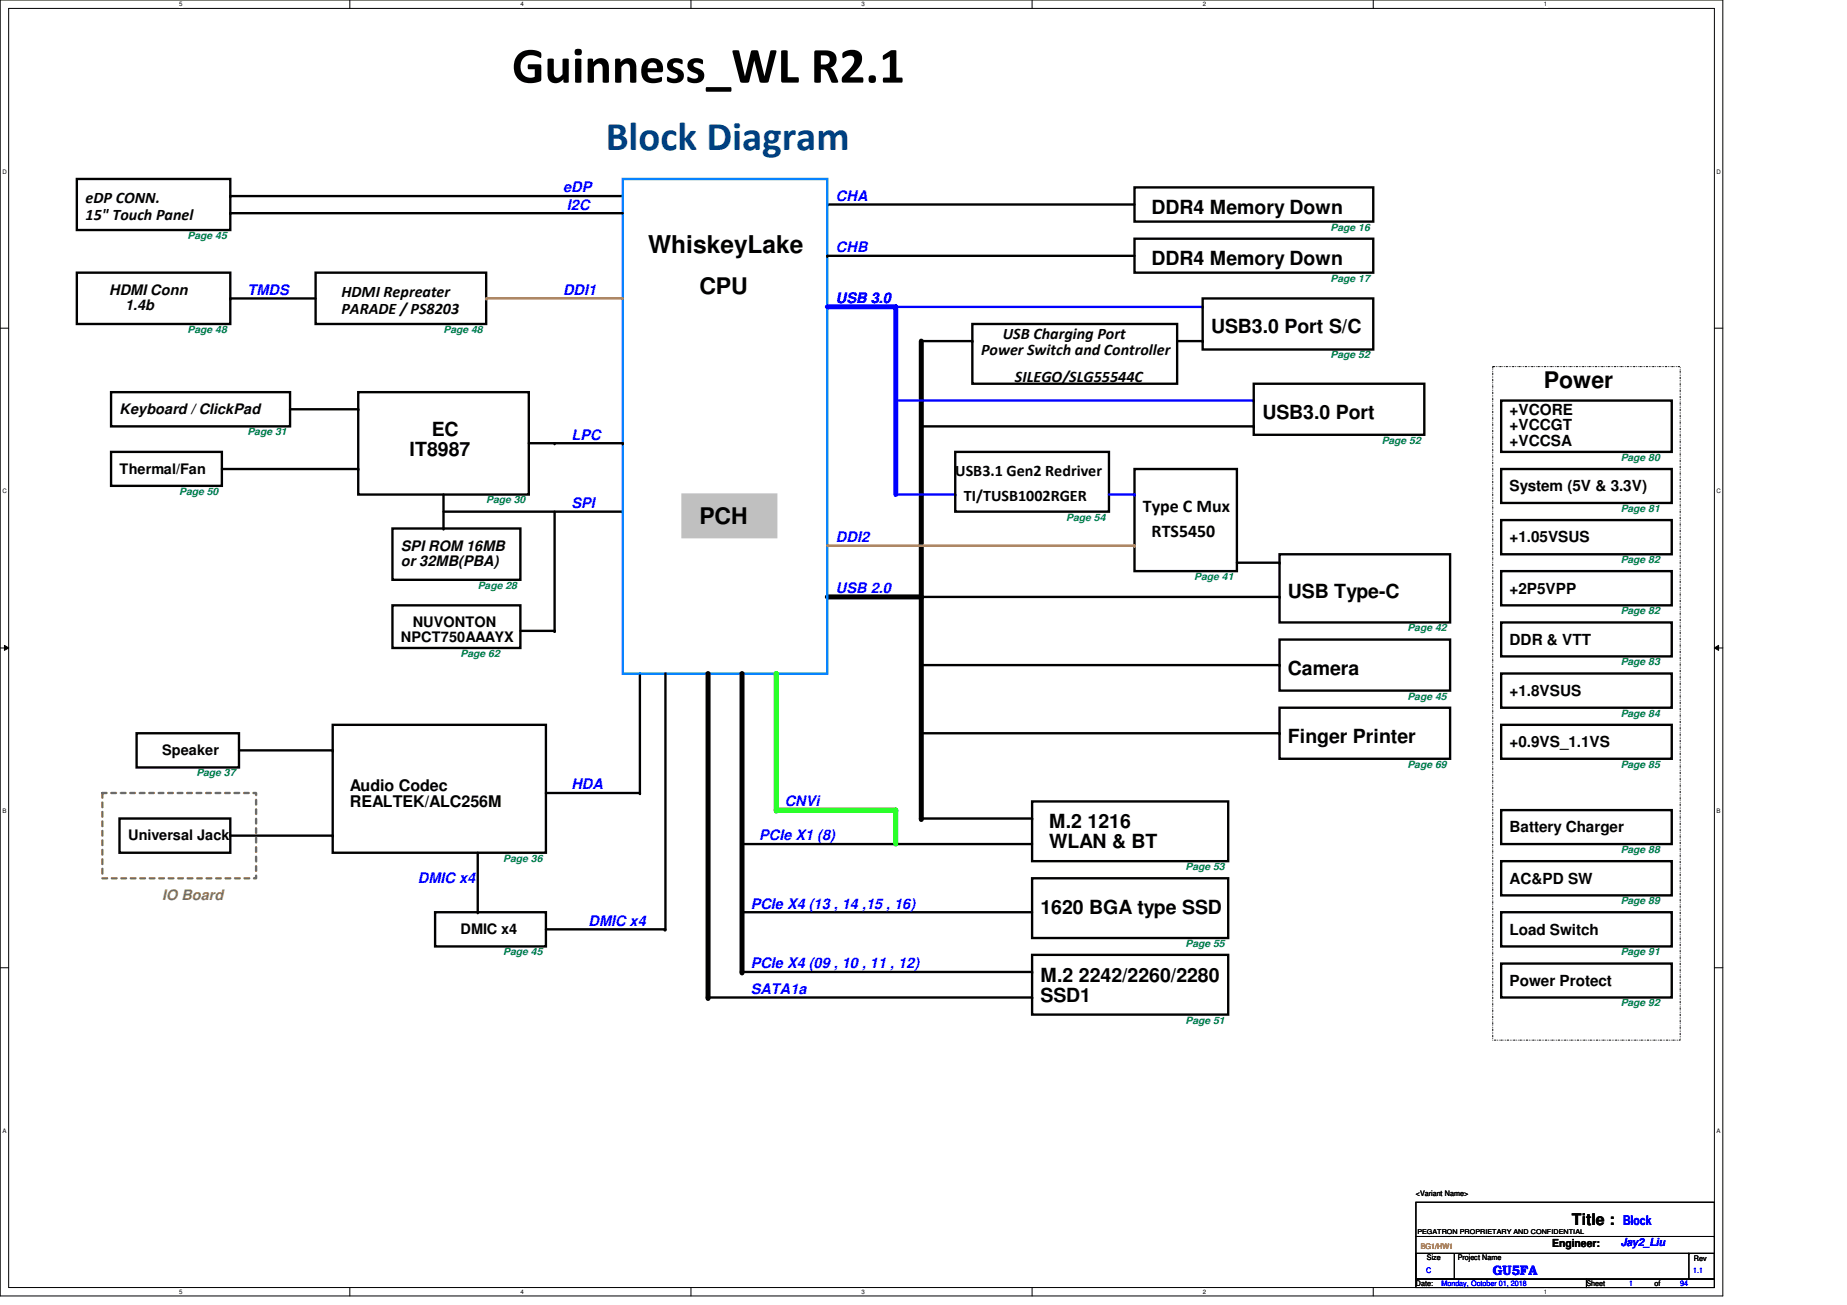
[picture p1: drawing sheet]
<svg xmlns="http://www.w3.org/2000/svg" width="297mm" height="210mm" viewBox="0 0 297 210" stroke-linecap="round" stroke-linejoin="round" font-family="sans-serif">
<path d="M0 0h277.1v208.4h-277.1zM1.4 1.4h274.3v205.7h-274.3z" fill="none" stroke="#000" stroke-width=".16"/>
<g fill="#fff">
<path d="M28.8 .1h.6v1.1h-.6z"/>
<path d="M28.8 207.2h.6v1.1h-.6z"/>
</g>
<path d="M56.3 0v1.4M56.3 207.1v1.3" fill="none" stroke="#000" stroke-width=".16"/>
<g fill="#fff">
<path d="M83.7 .1h.5v1.1h-.5z"/>
<path d="M83.7 207.2h.5v1.1h-.5z"/>
</g>
<path d="M111.1 0v1.4M111.1 207.1v1.3" fill="none" stroke="#000" stroke-width=".16"/>
<g fill="#fff">
<path d="M138.6 .1h.5v1.1h-.5z"/>
<path d="M138.6 207.2h.5v1.1h-.5z"/>
</g>
<path d="M166 0v1.4M166 207.1v1.3" fill="none" stroke="#000" stroke-width=".16"/>
<g fill="#fff">
<path d="M193.4 .1h.6v1.1h-.6z"/>
<path d="M193.4 207.2h.6v1.1h-.6z"/>
</g>
<path d="M220.8 0v1.4M220.8 207.1v1.3" fill="none" stroke="#000" stroke-width=".16"/>
<g fill="#fff">
<path d="M248.3 .1h.5v1.1h-.5z"/>
<path d="M248.3 207.2h.5v1.1h-.5z"/>
<path d="M.4 27.1h.7v1.1h-.7z"/>
<path d="M276.1 27.1h.7v1.1h-.7z"/>
<path d="M.4 78.5h.7v1.1h-.7z"/>
<path d="M276.1 78.5h.7v1.1h-.7z"/>
</g>
<path d="M0 52.8h1.4M275.7 52.8h1.4" fill="none" stroke="#000" stroke-width=".16"/>
<g fill="#fff">
<path d="M.4 129.9h.6v1.1h-.6z"/>
<path d="M276.1 129.9h.6v1.1h-.6z"/>
</g>
<path d="M0 104.2h1.4M.7 103.8l.7 .4-.7 .4zM275.7 104.2l.7-.4v.8zM275.7 104.2h1.4" fill="none" stroke="#000" stroke-width=".16"/>
<path d="M.7 103.8l.7 .4-.7 .4zM275.7 104.2l.7-.4v.8z" fill="#000"/>
<g fill="#fff">
<path d="M.4 181.4h.6v1.1h-.6z"/>
<path d="M276.1 181.4h.6v1.1h-.6z"/>
</g>
<path d="M0 155.7h1.4M275.7 155.7h1.4" fill="none" stroke="#000" stroke-width=".16"/>
<g fill="none" stroke="#000" stroke-width=".38">
<path d="M37 31.5h63.2M133 32.9h49.5M12.4 43.9h24.6v8.2h-24.6zM37 48h13.8M50.8 43.9h27.4v8.2h-27.4zM17.9 63.1h28.7v5.5h-28.7zM17.9 72.7h17.8v5.4h-17.8zM35.7 75.4h21.9M46.6 65.8h11M57.6 63.1h27.4v16.4h-27.4zM71.3 79.5v5.5M89.2 71.3h11"/>
<path d="M148.2 69.9v16.5M63.1 85h20.6v8.3h-20.6zM71.3 82.3h28.9M22 117.9h16.4v5.5h-16.4zM102.9 108.3v19.3h-15.1M19.2 131.7h17.8v5.5h-17.8zM37 134.4h16.5M119.3 135.8h46.7"/>
</g>
<g fill="#000">
<circle cx="37" cy="31.5" r=".19"/>
<circle cx="133" cy="32.9" r=".19"/>
<circle cx="37" cy="48" r=".19"/>
<circle cx="57.6" cy="65.8" r=".19"/>
<circle cx="57.6" cy="75.4" r=".19"/>
<circle cx="100.2" cy="71.3" r=".19"/>
<circle cx="148.2" cy="69.9" r=".19"/>
<circle cx="71.3" cy="85" r=".19"/>
<circle cx="100.2" cy="82.3" r=".19"/>
<circle cx="148.2" cy="96" r=".4"/>
<circle cx="53.5" cy="134.4" r=".19"/>
<circle cx="102.9" cy="127.6" r=".19"/>
<circle cx="119.3" cy="135.8" r=".19"/>
<circle cx="148.2" cy="131.7" r=".4"/>
</g>
<path d="M148.2 54.9v76.8M133 96h15.2" fill="none" stroke="#000" stroke-width=".8"/>
<path d="M100.2 28.8h32.8v79.5h-32.8z" fill="none" stroke="#0080ff" stroke-width=".38"/>
<path d="M78.2 48h22" fill="none" stroke="#ff8000" stroke-width=".38"/>
<circle cx="78.2" cy="48" r=".19" fill="#ff8000"/>
<g fill="none" stroke="#000" stroke-width=".38">
<path d="M12.4 28.8h24.6v8.2h-24.6zM85 71.3h4.2M148.2 68.6h53.4M241.4 64.4h27.5v8.3h-27.5zM241.4 75.4h27.5v5.5h-27.5zM53.5 116.6h34.3v20.6h-34.3zM148.2 107h57.6M148.2 117.9h57.6M205.8 102.9h27.4v8.2h-27.4zM241.4 100.1h27.5v5.5h-27.5zM241.4 108.3h27.5v5.5h-27.5zM148.2 131.7h17.8"/>
<path d="M166 128.9h31.5v9.6h-31.5zM241.4 130.3h27.5v5.5h-27.5zM241.4 138.5h27.5v5.5h-27.5zM241.4 146.7h27.5v5.5h-27.5z"/>
</g>
<g fill="#000">
<circle cx="89.2" cy="71.3" r=".19"/>
<circle cx="201.6" cy="68.6" r=".19"/>
<circle cx="205.8" cy="107" r=".19"/>
<circle cx="205.8" cy="117.9" r=".19"/>
<circle cx="166" cy="131.7" r=".19"/>
<circle cx="113.9" cy="160.4" r=".4"/>
</g>
<path d="M113.9 108.3v52.1" fill="none" stroke="#000" stroke-width=".8"/>
<path d="M109.8 79.5h15v6.9h-15z" fill-rule="evenodd" fill="#c0c0c0"/>
<path d="M109.8 79.5h15v6.9h-15z" fill="none" stroke="#c0c0c0" stroke-width=".38"/>
<g fill="none" stroke="#000" stroke-width=".38">
<path d="M37 34.3h63.2M182.5 30.1h38.3v5.5h-38.3zM182.5 38.4h38.3v5.5h-38.3zM133 41.1h49.5M107 108.3v41.2M205.8 113.8h27.4v8.2h-27.4zM76.8 137.2v9.5M70 146.7h17.8v5.5h-17.8zM87.8 149.5h19.1M119.3 156.3h46.7M119.3 146.7h46.7M166 153.6h31.5v9.6h-31.5z"/>
<path d="M166 141.3h31.5v9.6h-31.5zM241.4 155h27.5v5.4h-27.5zM113.9 160.4h52.1"/>
</g>
<g fill="#000">
<circle cx="37" cy="34.3" r=".19"/>
<circle cx="133" cy="41.1" r=".19"/>
<circle cx="76.8" cy="146.7" r=".19"/>
<circle cx="106.9" cy="149.5" r=".19"/>
<circle cx="107" cy="149.5" r=".19"/>
<circle cx="119.3" cy="156.3" r=".4"/>
<circle cx="119.3" cy="146.7" r=".19"/>
<circle cx="166" cy="156.3" r=".19"/>
<circle cx="166" cy="160.4" r=".19"/>
</g>
<path d="M240.1 59h30.1v108.3h-30.1z" fill="none" stroke="#000" stroke-width=".16" stroke-dasharray=".3 .3 0 .3 0 .3"/>
<path d="M119.3 108.3v48" fill="none" stroke="#000" stroke-width=".8"/>
<path d="M16.5 127.6h24.7v13.7h-24.7z" fill="none" stroke="#808040" stroke-width=".38" stroke-dasharray=".8 .8"/>
<path d="M124.8 108.3v22" fill="none" stroke="#0f0" stroke-width=".8"/>
<circle cx="124.8" cy="108.3" r=".4" fill="#0f0"/>
<path d="M124.8 130.3h19.3" fill="none" stroke="#0f0" stroke-width=".8"/>
<circle cx="124.8" cy="130.3" r=".4" fill="#0f0"/>
<path d="M144.1 130.3v5.5" fill="none" stroke="#0f0" stroke-width=".8"/>
<circle cx="144.1" cy="130.3" r=".4" fill="#0f0"/>
<path d="M144.1 49.4v30.1" fill="none" stroke="#00f" stroke-width=".8"/>
<circle cx="144.1" cy="49.4" r=".4" fill="#00f"/>
<path d="M144.1 64.4h57.5" fill="none" stroke="#00f" stroke-width=".38"/>
<circle cx="201.6" cy="64.4" r=".19" fill="#00f"/>
<path d="M144.1 49.4h49.3" fill="none" stroke="#00f" stroke-width=".38"/>
<circle cx="193.4" cy="49.4" r=".19" fill="#00f"/>
<path d="M148.2 54.9h8.2M193.4 48h27.4v8.2h-27.4zM182.5 75.4h16.4v16.5h-16.4zM205.8 89.2h27.4v10.9h-27.4z" fill="none" stroke="#000" stroke-width=".38"/>
<circle cx="156.4" cy="54.9" r=".19" fill="#000"/>
<path d="M133 87.8h49.5" fill="none" stroke="#ff8000" stroke-width=".38"/>
<circle cx="182.5" cy="87.8" r=".19" fill="#ff8000"/>
<path d="M133 49.4h11.1" fill="none" stroke="#00f" stroke-width=".8"/>
<circle cx="144.1" cy="49.4" r=".4" fill="#00f"/>
<path d="M148.2 96h57.6M198.9 90.5h6.9" fill="none" stroke="#000" stroke-width=".38"/>
<g fill="#000">
<circle cx="205.8" cy="96" r=".19"/>
<circle cx="205.8" cy="90.5" r=".19"/>
</g>
<path d="M144.1 79.5h9.5" fill="none" stroke="#00f" stroke-width=".38"/>
<circle cx="153.6" cy="79.5" r=".19" fill="#00f"/>
<path d="M153.6 72.7h24.7v9.6h-24.7z" fill="none" stroke="#000" stroke-width=".38"/>
<path d="M178.3 79.5h4.2" fill="none" stroke="#00f" stroke-width=".38"/>
<circle cx="182.5" cy="79.5" r=".19" fill="#00f"/>
<path d="M156.4 52.1h32.9v9.6h-32.9zM189.3 54.9h4.1M201.6 61.7h27.5v8.2h-27.5zM63.1 97.4h20.6v6.8h-20.6zM89.2 82.3v19.2h-5.5M241.4 83.7h27.5v5.5h-27.5zM241.4 91.9h27.5v5.5h-27.5zM241.4 116.6h27.5v5.4h-27.5zM38.4 120.7h15.1" fill="none" stroke="#000" stroke-width=".38"/>
<g fill="#000">
<circle cx="193.4" cy="54.9" r=".19"/>
<circle cx="89.2" cy="101.5" r=".19"/>
<circle cx="53.5" cy="120.7" r=".19"/>
</g>
<path d="M227.7 193.4h48v12.3h-48zM227.7 198.9h48M275.7 198.9h.1M227.7 201.6h6.2v4.1h-6.2zM227.7 205.7h27.4v1.4h-27.4zM234 201.6h37.6M255.1 205.7h20.6v1.4h-20.6zM271.6 201.6h4.1v4.1h-4.1zM271.6 201.6h.1" fill="none" stroke="#000" stroke-width=".16"/>
<text font-size="8.2" x="82.3" y="13.3">Guinness_WL R2.1</text>
<text font-size="6.6" fill="#004080" x="97.4" y="24.1">Block Diagram</text>
<text font-size="3.9" x="104.3" y="40.7">WhiskeyLake</text>
<g font-size="3.7">
<text x="112.5" y="47.3">CPU</text>
<text x="248.3" y="62.4">Power</text>
<text x="112.5" y="84.3">PCH</text>
</g>
<g font-size="3.1">
<text x="185.2" y="34.5">DDR4 Memory Down</text>
<text x="185.2" y="42.7">DDR4 Memory Down</text>
<text x="194.8" y="53.6">USB3.0 Port S/C</text>
<text x="69.4" y="70.1">EC</text>
<text x="203" y="67.4">USB3.0 Port</text>
<text x="65.9" y="73.3">IT8987</text>
<text x="207.1" y="96.2">USB Type-C</text>
<text x="207.1" y="108.5">Camera</text>
<text x="207.1" y="119.5">Finger Printer</text>
<text x="168.7" y="133.2">M.2 1216</text>
<text x="168.7" y="136.4">WLAN &amp; BT</text>
<text x="167.3" y="146.9">1620 BGA type SSD</text>
<text x="167.3" y="157.9">M.2 2242/2260/2280</text>
<text x="167.3" y="161.1">SSD1</text>
</g>
<g font-size="2.9">
<text x="183.8" y="82.3">Type C Mux</text>
<text x="185.2" y="86.4">RTS5450</text>
</g>
<g font-size="2.6">
<text x="13.8" y="32.6">eDP CONN.</text>
<text x="13.8" y="35.3">15&quot; Touch Panel</text>
<text x="54.9" y="47.7">HDMI Repreater</text>
<text x="54.9" y="50.5">PARADE / PS8203</text>
<text x="157.8" y="57.1">Power Switch and Controller</text>
<text x="161.3" y="54.6">USB Charging Port</text>
<text x="163.2" y="61.4">SILEGO/SLG55544C</text>
<text x="153.6" y="76.5">USB3.1 Gen2 Redriver</text>
<text x="155" y="80.6">TI/TUSB1002RGER</text>
<text x="56.3" y="127.2">Audio Codec</text>
<text x="56.3" y="129.9">REALTEK/ALC256M</text>
<text x="252.8" y="197">Title :</text>
</g>
<g font-size="2.5">
<text x="242.8" y="66.7">+VCORE</text>
<text x="242.8" y="69.2">+VCCGT</text>
<text x="242.8" y="71.8">+VCCSA</text>
<text x="242.8" y="79">System (5V &amp; 3.3V)</text>
<text x="242.8" y="87.2">+1.05VSUS</text>
<text x="242.8" y="95.5">+2P5VPP</text>
<text x="242.8" y="103.7">DDR &amp; VTT</text>
<text x="242.8" y="112">+1.8VSUS</text>
<text x="242.8" y="120.2">+0.9VS_1.1VS</text>
<text x="242.8" y="133.9">Battery Charger</text>
<text x="242.8" y="142.1">AC&amp;PD SW</text>
<text x="242.8" y="150.4">Load Switch</text>
<text x="242.8" y="158.6">Power Protect</text>
</g>
<g font-size="2.3" fill="#00f">
<text x="90.5" y="30.9">eDP</text>
<text x="91.2" y="33.7">I2C</text>
<text x="134.4" y="32.3">CHA</text>
<text x="134.4" y="40.6">CHB</text>
<text x="39.8" y="47.4">TMDS</text>
<text x="90.5" y="47.4">DDI1</text>
<text x="134.4" y="48.8">USB 3.0</text>
<text x="91.9" y="70.7">LPC</text>
<text x="91.9" y="81.7">SPI</text>
<text x="134.4" y="87.2">DDI2</text>
<text x="134.4" y="95.4">USB 2.0</text>
<text x="91.9" y="127">HDA</text>
<text x="126.2" y="129.7">CNVi</text>
<text x="122.1" y="135.2">PCIe X1 (8)</text>
<text x="67.2" y="142">DMIC x4</text>
<text x="94.7" y="148.9">DMIC x4</text>
<text x="120.7" y="146.2">PCIe X4 (13 , 14 ,15 , 16)</text>
<text x="120.7" y="155.7">PCIe X4 (09 , 10 , 11 , 12)</text>
<text x="120.7" y="159.9">SATA1a</text>
</g>
<g font-size="2.3">
<text x="17.6" y="47.4">HDMI Conn</text>
<text x="20.1" y="49.8">1.4b</text>
<text x="19.2" y="66.6">Keyboard / ClickPad</text>
<text x="19.2" y="76.2">Thermal/Fan</text>
<text x="64.5" y="88.6">SPI ROM 16MB</text>
<text x="64.5" y="91">or 32MB(PBA)</text>
<text x="66.4" y="100.9">NUVONTON</text>
<text x="64.5" y="103.3">NPCT750AAAYX</text>
<text x="26.1" y="121.5">Speaker</text>
<text x="20.6" y="135.2">Universal Jack</text>
<text x="74.1" y="150.3">DMIC x4</text>
</g>
<text font-size="2.3" fill="#808040" x="26.1" y="144.8">IO Board</text>
<g font-size="2.2" fill="#00f">
<text x="261" y="197.1">Block</text>
<text x="240.1" y="205">GU5FA</text>
</g>
<text font-size="1.8" x="249.6" y="200.5">Engineer:</text>
<text font-size="1.8" fill="#00f" x="260.6" y="200.5">Jay2_Liu</text>
<g font-size="1.6" fill="#008040">
<text x="30.2" y="38.4">Page 45</text>
<text x="214" y="37.1">Page 16</text>
<text x="214" y="45.3">Page 17</text>
<text x="30.2" y="53.6">Page 48</text>
<text x="71.3" y="53.6">Page 48</text>
<text x="214" y="57.7">Page 52</text>
<text x="39.8" y="70">Page 31</text>
<text x="222.2" y="71.4">Page 52</text>
<text x="260.6" y="74.1">Page 80</text>
<text x="28.8" y="79.6">Page 50</text>
<text x="78.2" y="81">Page 30</text>
<text x="171.5" y="83.7">Page 54</text>
<text x="260.6" y="82.3">Page 81</text>
<text x="76.8" y="94.7">Page 28</text>
<text x="192.1" y="93.3">Page 41</text>
<text x="260.6" y="90.6">Page 82</text>
<text x="226.4" y="101.6">Page 42</text>
<text x="260.6" y="98.8">Page 82</text>
<text x="74.1" y="105.7">Page 62</text>
<text x="260.6" y="107">Page 83</text>
<text x="226.4" y="112.5">Page 45</text>
<text x="260.6" y="115.3">Page 84</text>
<text x="31.6" y="124.9">Page 37</text>
<text x="226.4" y="123.5">Page 69</text>
<text x="260.6" y="123.5">Page 85</text>
<text x="260.6" y="137.2">Page 88</text>
<text x="80.9" y="138.6">Page 36</text>
<text x="190.7" y="140">Page 53</text>
<text x="260.6" y="145.5">Page 89</text>
<text x="80.9" y="153.7">Page 45</text>
<text x="190.7" y="152.3">Page 55</text>
<text x="260.6" y="153.7">Page 91</text>
<text x="260.6" y="161.9">Page 92</text>
<text x="190.7" y="164.6">Page 51</text>
</g>
<g font-size="1.2">
<text x="227.7" y="192.4">&lt;Variant Name&gt;</text>
<text x="229.5" y="202.7">Size</text>
<text x="234.4" y="202.7">Project Name</text>
<text x="272.4" y="202.9">Rev</text>
<text x="227.7" y="206.9">Date:</text>
<text x="255.1" y="206.9">Sheet</text>
<text x="266.1" y="206.9">of</text>
</g>
<text font-size="1.2" fill="#f00" x="228.5" y="200.8">BG1/HW1</text>
<g font-size="1.2" fill="#00f">
<text x="229.4" y="204.7">C</text>
<text x="231.8" y="206.9">Monday, October 01, 2018</text>
<text x="262" y="206.9">1</text>
<text x="270.2" y="206.9">94</text>
<text x="272.3" y="204.8">1.1</text>
</g>
<text font-size="1.1" x="228" y="198.5">PEGATRON PROPRIETARY AND CONFIDENTIAL</text>
<g font-size="1">
<text x="28.8" y="1">5</text>
<text x="83.7" y="1">4</text>
<text x="138.6" y="1">3</text>
<text x="193.4" y="1">2</text>
<text x="248.3" y="1">1</text>
<text x=".4" y="27.9">D</text>
<text x="276.1" y="27.9">D</text>
<text x=".4" y="79.4">C</text>
<text x="276.1" y="79.4">C</text>
<text x=".4" y="130.8">B</text>
<text x="276.1" y="130.8">B</text>
<text x=".4" y="182.2">A</text>
<text x="276.1" y="182.2">A</text>
<text x="28.8" y="208.1">5</text>
<text x="83.7" y="208.1">4</text>
<text x="138.6" y="208.1">3</text>
<text x="193.4" y="208.1">2</text>
<text x="248.3" y="208.1">1</text>
</g>
</svg>
